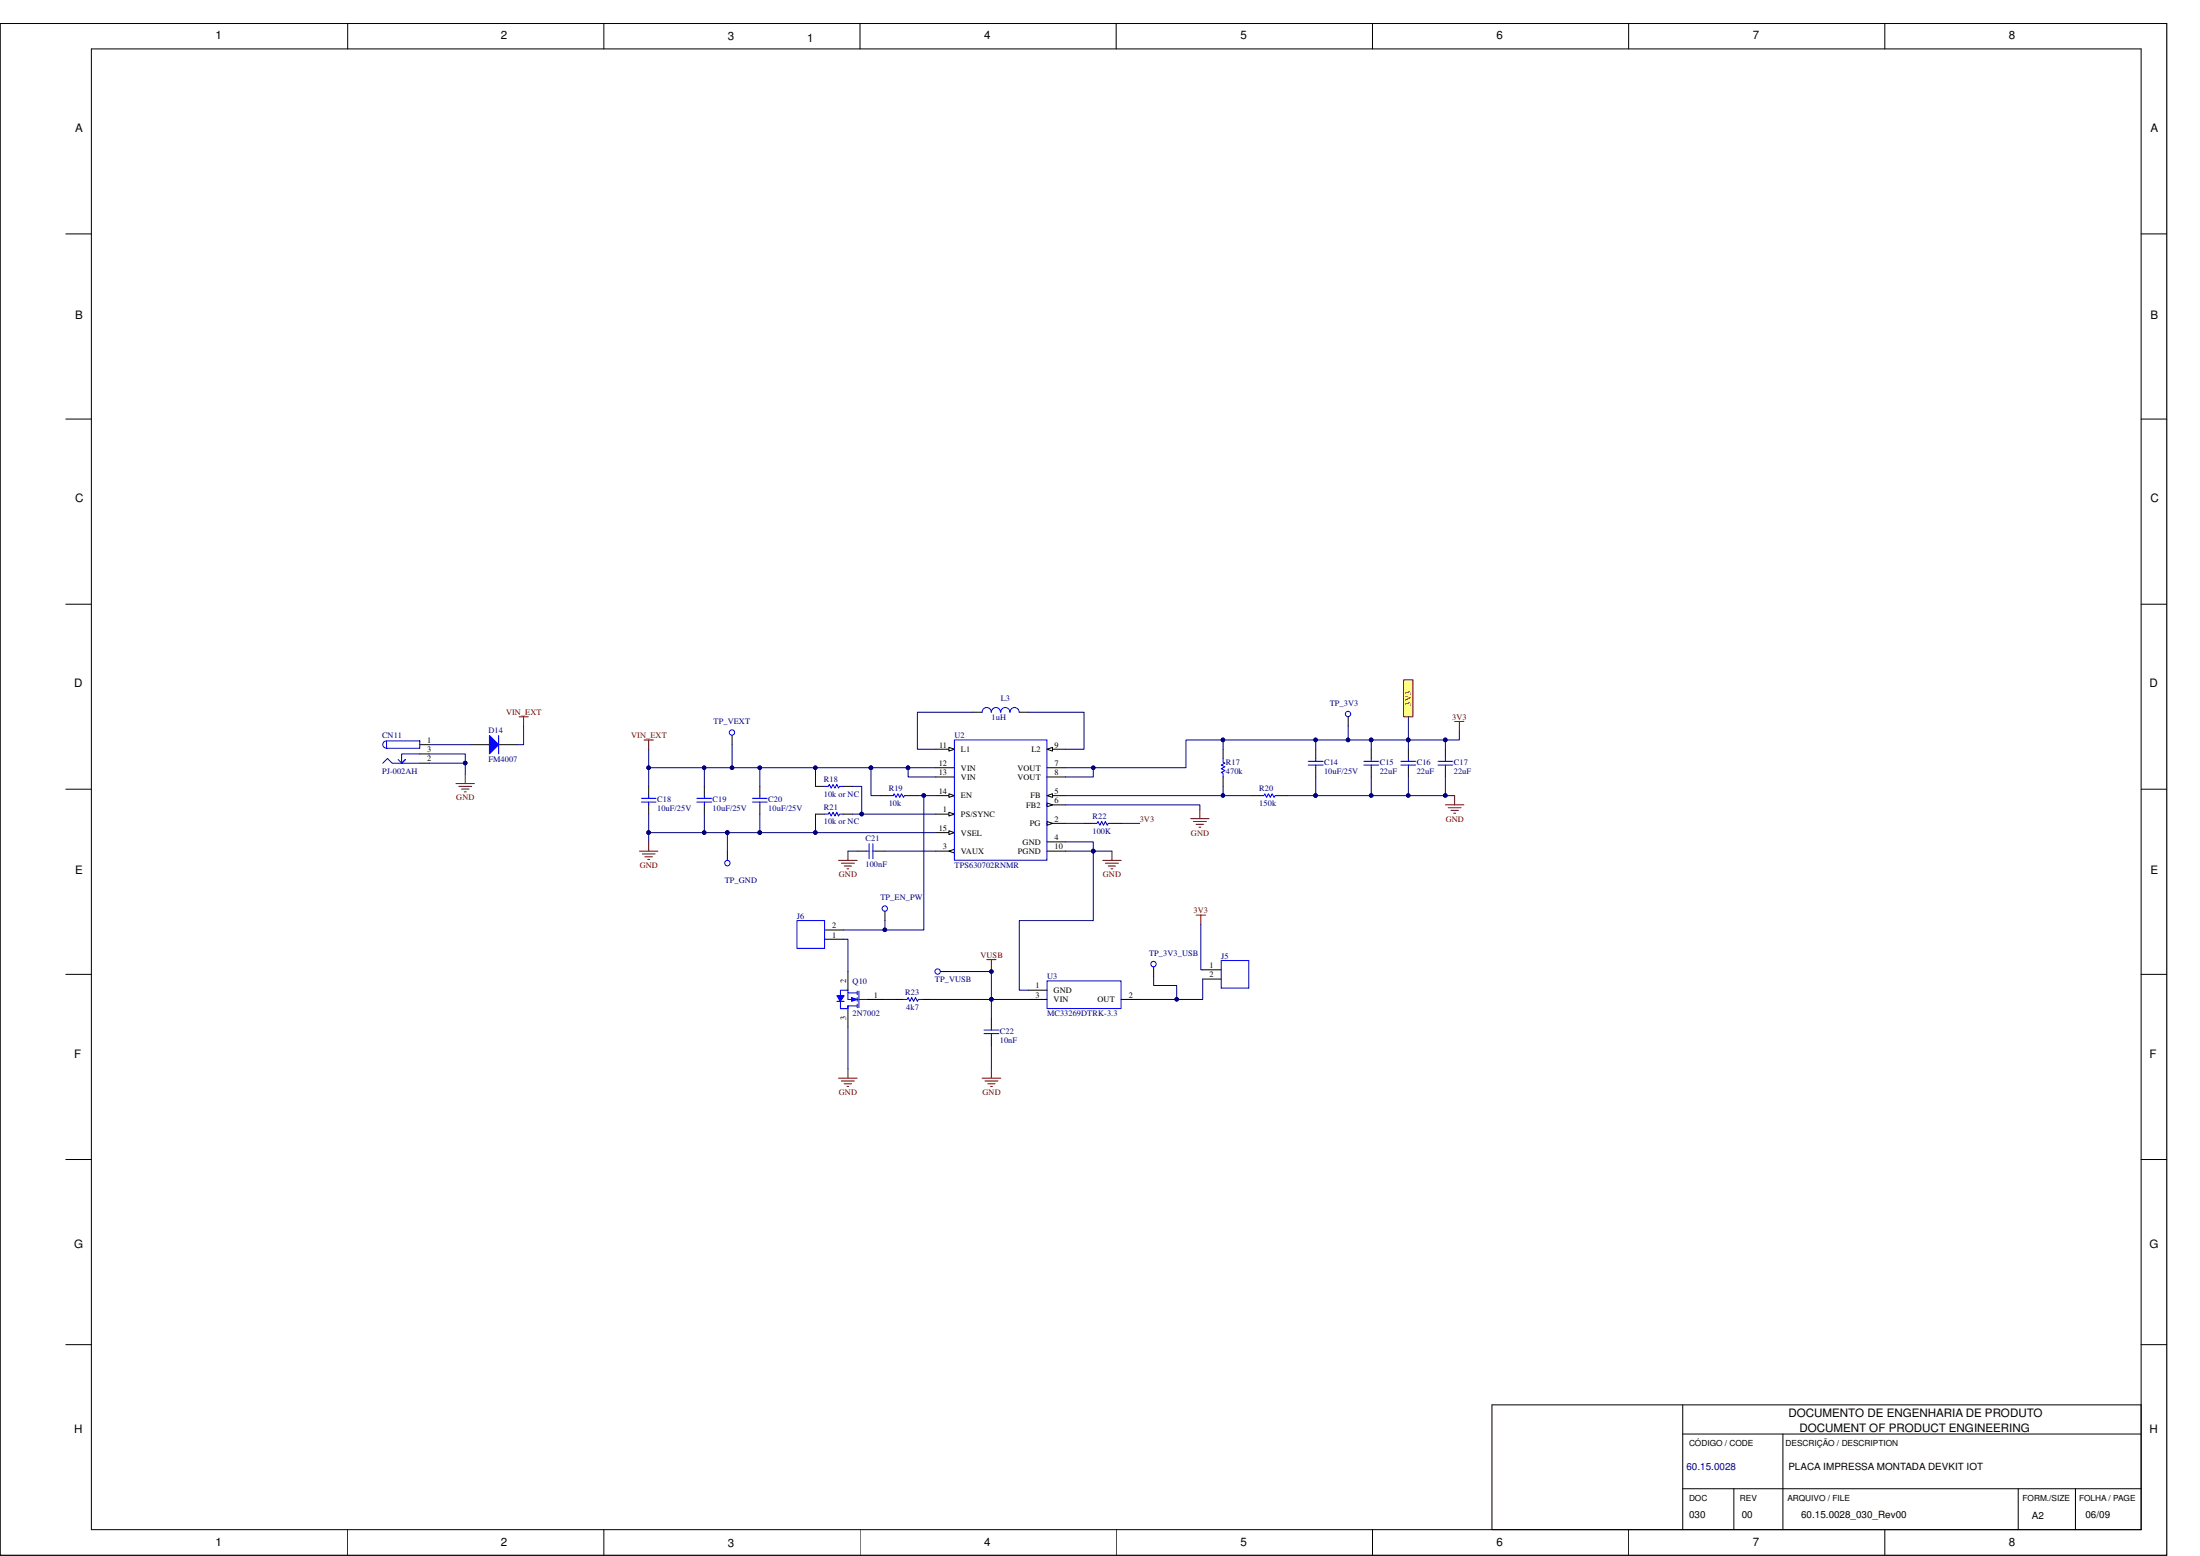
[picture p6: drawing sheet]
<svg xmlns="http://www.w3.org/2000/svg" width="594mm" height="420mm" viewBox="0 0 594 420" stroke-linecap="round" stroke-linejoin="round" font-family="sans-serif">
<g fill="none" stroke="#000" stroke-width=".27">
<path d="M.1 6.3h585v413.6h-585zM24.7 13.2h553.5v399.8h-553.5zM93.9 6.3v6.9M163.1 6.3v6.9M232.2 6.3v6.9M301.4 6.3v6.9M370.6 6.3v6.9M439.8 6.3v6.9M509 6.3v6.9M17.8 63.2h6.9M578.2 63.2h6.9M17.8 113.2h6.9"/>
<path d="M578.2 113.2h6.9M17.8 163.2h6.9M578.2 163.2h6.9M262.7 192.3h2.5M275.2 192.3h2.5M17.8 213.1h6.9M220.2 212.3h2.5M227.7 212.3h2.5M237.7 214.8h2.5M245.2 214.8h2.5M252.7 214.8h5M330.3 202.3v2.5"/>
<path d="M330.3 209.8v2.5M337.8 214.8h2.5M345.3 214.8h2.5M355.3 202.3v2.5M355.3 207.3v2.5M370.3 202.3v2.5M370.3 207.3v2.5M380.3 202.3v2.5M380.3 207.3v2.5M390.3 202.3v2.5M390.3 207.3v2.5M578.2 213.1h6.9"/>
<path d="M17.8 263.1h6.9M578.2 263.1h6.9M17.8 313.1h6.9M578.2 313.1h6.9M17.8 363.1h6.9M454.4 379.3v33.7M578.2 363.1h6.9M578.2 379.3h-175.3v33.7M454.4 387.2h123.8M481.4 387.2v25.8M93.9 413v7M163.1 413v7"/>
<path d="M232.2 413v7M301.4 413v7M370.6 413v7M439.8 413v7M454.4 402h123.8M468.2 402v11M509 413v7M545 402v11M560.4 402v11"/>
</g>
<g fill="none" stroke="#00f" stroke-width=".27">
<path d="M265.2 192.3a1.23 1.23 0 0 1 1.2-1.3 1.23 1.23 0 0 1 1.3 1.3M267.7 192.3a1.23 1.23 0 0 1 1.2-1.3 1.23 1.23 0 0 1 1.3 1.3M270.2 192.3a1.23 1.23 0 0 1 1.3-1.2 1.23 1.23 0 0 1 1.2 1.2 1.25 1.25 0 0 1 1.3-1.2 1.25 1.25 0 0 1 1.2 1.2M222.7 212.3h1l.2-.5 .5 1 .6-1 .5 1 .5-1 .4 1 .3-.5h1M240.2 214.8h1l.3-.5 .5 1 .5-1 .4 1 .6-1 .5 1 .2-.5h1M330.3 204.8v1l.5 .3-1 .5 1 .5-1 .5 1 .5-1 .5 .5 .2v1M340.3 214.8h1l.2-.5 .5 1 .5-1 .5 1 .5-1 .5 1 .3-.5h1M353.3 205.6h4M353.3 206.6h4M355.3 204.8v.8M355.3 206.6v.7M368.3 205.6h4"/>
<path d="M368.3 206.6h4M370.3 204.8v.8M370.3 206.6v.7M378.3 205.6h4M378.3 206.6h4M380.3 204.8v.8M380.3 206.6v.7M388.3 205.6h4M388.3 206.6h4M390.3 204.8v.8M390.3 206.6v.7"/>
</g>
<path d="M173.9 199.8h2.5M175.2 199.8v2.5" fill="none" stroke="#800000" stroke-width=".27"/>
<path d="M256.2 214.3l1.5 .5-1.5 .5z" fill="#fff"/>
<path d="M256.2 214.3l1.5 .5-1.5 .5zM282.7 214.8h5" fill="none" stroke="#000" stroke-width=".27"/>
<path d="M282.7 214.8l1.5-.5v1z" fill="#fff"/>
<path d="M252.7 202.3h5M282.7 214.8l1.5-.5v1zM282.7 227.3h5" fill="none" stroke="#000" stroke-width=".27"/>
<path d="M256.2 201.8l1.5 .5-1.5 .5z" fill="#fff"/>
<path d="M256.2 201.8l1.5 .5-1.5 .5zM282.7 202.3h5" fill="none" stroke="#000" stroke-width=".27"/>
<path d="M282.7 202.3l1.5-.5v1z" fill="#fff"/>
<path d="M252.7 219.8h5M282.7 202.3l1.5-.5v1z" fill="none" stroke="#000" stroke-width=".27"/>
<path d="M256.2 219.3l1.5 .5-1.5 .5z" fill="#fff"/>
<path d="M256.2 219.3l1.5 .5-1.5 .5zM282.7 222.3h5" fill="none" stroke="#000" stroke-width=".27"/>
<path d="M282.7 221.8l1.5 .5-1.5 .5z" fill="#fff"/>
<path d="M252.7 207.3h5M252.7 209.8h5M282.7 207.3h5M282.7 209.8h5M252.7 229.8h5M282.7 221.8l1.5 .5-1.5 .5zM282.7 229.8h5" fill="none" stroke="#000" stroke-width=".27"/>
<path d="M256.2 229.8l1.5-.5v1z" fill="#fff"/>
<path d="M252.7 224.8h5M256.2 229.8l1.5-.5v1z" fill="none" stroke="#000" stroke-width=".27"/>
<path d="M256.2 224.3l1.5 .5-1.5 .5z" fill="#fff"/>
<path d="M282.7 217.3h5M256.2 224.3l1.5 .5-1.5 .5z" fill="none" stroke="#000" stroke-width=".27"/>
<path d="M282.7 216.8l1.5 .5-1.5 .5z" fill="#fff"/>
<g fill="none" stroke="#000" stroke-width=".27">
<path d="M113.4 201.1h2.5M113.4 206.1h2.5M113.4 203.6h2.5M175.2 212.3v2.5M175.2 217.3v2.5M190.2 212.3v2.5M190.2 217.3v2.5M205.2 212.3v2.5M205.2 217.3v2.5M220.2 219.8h2.5M227.7 219.8h2.5M282.7 216.8l1.5 .5-1.5 .5z"/>
<path d="M231.5 229.8h2.5M236.5 229.8h2.5M292.7 222.3h2.5M300.3 222.3h2.5M229 262.3v5.1M229 272.4v5M234 269.9h5M267.7 274.9v2.5M267.7 279.9v2.5"/>
</g>
<g fill="none" stroke="#00f" stroke-width=".27">
<path d="M257.7 199.8h25v32.5h-25zM103.4 206.1l1.2-1.3 1.3 1.3h7.5M104.4 200.1h9v2h-9zM104.4 200.1a.97 .97 0 0 0-1 .9 .97 .97 0 0 0 1 1M107.5 205.1l1 1M108.5 206.1l1-1-1 1M113.4 203.6h-4.9v2.4M173.2 215.6h4M173.2 216.6h4M175.2 214.8v.8M175.2 216.6v.7M188.2 215.6h4"/>
<path d="M188.2 216.6h4M190.2 214.8v.8M190.2 216.6v.7M203.2 215.6h4M203.2 216.6h4M205.2 214.8v.8M205.2 216.6v.7M222.7 219.8h1l.2-.5 .5 1 .6-1 .5 1 .5-1 .4 1 .3-.5h1M234 229.8h.7M234.7 227.8v4.1M235.7 227.8v4.1M235.7 229.8h.8"/>
<path d="M295.2 222.3h1l.3-.5 .5 1 .5-1 .5 1 .5-1 .5 1 .2-.5h1.1M226 270.4h2M229 267.4h-2.1v5h2.1v-.8h2.5M229 269.9h2.5M229 268.1h2.5M231.5 267.6v1M231.5 269.4v1M231.5 271.1v1M231.9 269.9h2.1M231.9 267.6v4.5M265.7 279.1h4M265.7 278.1h4"/>
<path d="M267.7 277.4v.7M267.7 279.1v.8"/>
</g>
<g fill="none" stroke="#800000" stroke-width=".27">
<path d="M140.2 193.5h2.5M141.4 193.5v2.5M123.1 211.6h5M123.9 212.3h3.5M124.6 213.1h2.1M125.4 213.8h.5M125.6 209.1v2.5M324 218.6v2.5M390.3 217.3h5M391.1 218.1h3.4M391.8 218.8h2M392.6 219.6h.5"/>
<path d="M392.8 214.8v2.5M172.7 229.8h5M173.4 230.6h3.5M174.2 231.4h2M174.9 232.1h.5M175.2 227.3v2.5M226.4 232.3h5.1M227.2 233.1h3.5M228 233.8h1.9M228.7 234.6h.5M229 229.8v2.5M297.8 232.3h5"/>
<path d="M298.5 233.1h3.5M299.2 233.8h2M300 234.6h.5M300.3 229.8v2.5M321.5 221.1h5M322.3 221.8h3.4M323 222.6h2M323.8 223.4h.5M323 247.1h2.5M324.3 247.1v2.5M226.4 291.1h5.1M227.2 291.9h3.5"/>
<path d="M228 292.7h1.9M228.7 293.4h.5M229 288.6v2.5M265.2 291.1h5M266 291.9h3.5M266.7 292.7h2M267.5 293.4h.5M267.7 288.6v2.5"/>
</g>
<path d="M226 268.9h2l-1.1 1.5z" fill="#00f"/>
<path d="M226 268.9h2l-1.1 1.5zM229 267.4v2.5" fill="none" stroke="#00f" stroke-width=".27"/>
<path d="M229.9 269.4l1.6 .5-1.6 .5z" fill="#00f"/>
<path d="M229.9 269.4l1.6 .5-1.6 .5z" fill="none" stroke="#00f" stroke-width=".27"/>
<path d="M392.8 194.8h2.5M394.1 194.8v2.5" fill="none" stroke="#800000" stroke-width=".27"/>
<path d="M379 183.6h2.5v9.9h-2.5z" fill-rule="evenodd" fill="#ffff80"/>
<path d="M379 183.6h2.5v9.9h-2.5z" fill="none" stroke="#800000" stroke-width=".27"/>
<path d="M127.1 201.1h5.1M134.7 201.1h5M222.7 251.1h5M222.7 253.6h5M241.5 269.9h2.5M249 269.9h2.5M324.8 264.4h5M324.8 261.9h5" fill="none" stroke="#000" stroke-width=".27"/>
<path d="M215.2 248.6h7.5v7.5h-7.5zM329.8 259.4h7.4v7.4h-7.4zM244 269.9h1l.2-.5 .5 1 .5-1 .5 1 .5-1 .5 1 .3-.5h1" fill="none" stroke="#00f" stroke-width=".27"/>
<path d="M132.2 198.6l2.5 2.5-2.5 2.5z" fill="#00f"/>
<g fill="none" stroke="#00f" stroke-width=".27">
<path d="M132.2 198.6l2.5 2.5-2.5 2.5zM134.7 198.6v5"/>
<circle cx="197.6" cy="197.8" r=".72"/>
<circle cx="364" cy="192.8" r=".72"/>
<circle cx="196.4" cy="233.1" r=".73"/>
<circle cx="238.9" cy="245.3" r=".72"/>
<circle cx="253.2" cy="262.3" r=".72"/>
<circle cx="311.5" cy="260.3" r=".73"/>
</g>
<path d="M266.5 259.1h2.5M267.7 259.1v2.5" fill="none" stroke="#800000" stroke-width=".27"/>
<path d="M197.7 198.6v2.5M364.1 193.5v2.5M196.4 229.8v2.5M239 246.1v2.5M254 262.3h2.5M311.5 261.1v2.5" fill="none" stroke="#000" stroke-width=".27"/>
<path d="M380.3 193.5v6.3" fill="none" stroke="#000080" stroke-width=".27"/>
<circle cx="380.3" cy="199.8" r=".48" fill="#000080"/>
<g fill="none" stroke="#000080" stroke-width=".27">
<path d="M115.9 206.1h9.7"/>
<circle cx="380.3" cy="199.8" r=".48"/>
</g>
<circle cx="125.6" cy="206" r=".48" fill="#000080"/>
<g fill="none" stroke="#000080" stroke-width=".27">
<path d="M115.9 203.6h9.7v5.5"/>
<circle cx="125.6" cy="206" r=".48"/>
</g>
<circle cx="125.6" cy="206" r=".48" fill="#000080"/>
<g fill="none" stroke="#000080" stroke-width=".27">
<path d="M141.4 196v5.1h-1.7M115.9 201.1h11.2M175.2 219.8v5h15"/>
<circle cx="125.6" cy="206" r=".48"/>
</g>
<circle cx="190.1" cy="224.8" r=".48" fill="#000080"/>
<circle cx="190.1" cy="224.8" r=".48" fill="none" stroke="#000080" stroke-width=".27"/>
<circle cx="175.1" cy="224.8" r=".49" fill="#000080"/>
<g fill="none" stroke="#000080" stroke-width=".27">
<path d="M175.2 202.3v5h15v5"/>
<circle cx="175.1" cy="224.8" r=".49"/>
</g>
<circle cx="175.2" cy="207.3" r=".48" fill="#000080"/>
<circle cx="175.2" cy="207.3" r=".48" fill="none" stroke="#000080" stroke-width=".27"/>
<circle cx="190.2" cy="207.3" r=".46" fill="#000080"/>
<g fill="none" stroke="#000080" stroke-width=".27">
<path d="M190.2 219.8v5h15"/>
<circle cx="190.2" cy="207.3" r=".46"/>
</g>
<circle cx="205.2" cy="224.8" r=".49" fill="#000080"/>
<circle cx="205.2" cy="224.8" r=".49" fill="none" stroke="#000080" stroke-width=".27"/>
<circle cx="196.4" cy="224.8" r=".49" fill="#000080"/>
<circle cx="196.4" cy="224.8" r=".49" fill="none" stroke="#000080" stroke-width=".27"/>
<circle cx="190.1" cy="224.8" r=".48" fill="#000080"/>
<g fill="none" stroke="#000080" stroke-width=".27">
<path d="M190.2 207.3h15v5"/>
<circle cx="190.1" cy="224.8" r=".48"/>
</g>
<circle cx="205.2" cy="207.3" r=".48" fill="#000080"/>
<circle cx="205.2" cy="207.3" r=".48" fill="none" stroke="#000080" stroke-width=".27"/>
<circle cx="197.7" cy="207.3" r=".48" fill="#000080"/>
<circle cx="197.7" cy="207.3" r=".48" fill="none" stroke="#000080" stroke-width=".27"/>
<circle cx="190.2" cy="207.3" r=".46" fill="#000080"/>
<g fill="none" stroke="#000080" stroke-width=".27">
<path d="M205.2 219.8v5h15"/>
<circle cx="190.2" cy="207.3" r=".46"/>
</g>
<circle cx="220.2" cy="224.8" r=".48" fill="#000080"/>
<circle cx="220.2" cy="224.8" r=".48" fill="none" stroke="#000080" stroke-width=".27"/>
<circle cx="205.2" cy="224.8" r=".49" fill="#000080"/>
<g fill="none" stroke="#000080" stroke-width=".27">
<path d="M205.2 207.3h30"/>
<circle cx="205.2" cy="224.8" r=".49"/>
</g>
<circle cx="235.2" cy="207.3" r=".48" fill="#000080"/>
<circle cx="235.2" cy="207.3" r=".48" fill="none" stroke="#000080" stroke-width=".27"/>
<circle cx="220.2" cy="207.3" r=".46" fill="#000080"/>
<circle cx="220.2" cy="207.3" r=".46" fill="none" stroke="#000080" stroke-width=".27"/>
<circle cx="205.2" cy="207.3" r=".48" fill="#000080"/>
<g fill="none" stroke="#000080" stroke-width=".27">
<path d="M220.2 219.8v5h32.5"/>
<circle cx="205.2" cy="207.3" r=".48"/>
</g>
<circle cx="220.2" cy="224.8" r=".48" fill="#000080"/>
<g fill="none" stroke="#000080" stroke-width=".27">
<path d="M249.5 214.8v36.3h-21.8M227.7 253.6h1.3v8.7"/>
<circle cx="220.2" cy="224.8" r=".48"/>
</g>
<circle cx="239" cy="251.1" r=".48" fill="#000080"/>
<circle cx="239" cy="251.1" r=".48" fill="none" stroke="#000080" stroke-width=".27"/>
<circle cx="249.5" cy="214.8" r=".48" fill="#000080"/>
<g fill="none" stroke="#000080" stroke-width=".27">
<path d="M230.2 219.8h22.5M229 229.8h2.5"/>
<circle cx="249.5" cy="214.8" r=".48"/>
</g>
<circle cx="232.7" cy="219.8" r=".48" fill="#000080"/>
<g fill="none" stroke="#000080" stroke-width=".27">
<path d="M230.2 212.3h2.5v7.5"/>
<circle cx="232.7" cy="219.8" r=".48"/>
</g>
<circle cx="232.7" cy="219.8" r=".48" fill="#000080"/>
<g fill="none" stroke="#000080" stroke-width=".27">
<path d="M235.2 207.3v7.5h2.5"/>
<circle cx="232.7" cy="219.8" r=".48"/>
</g>
<circle cx="235.2" cy="207.3" r=".48" fill="#000080"/>
<g fill="none" stroke="#000080" stroke-width=".27">
<path d="M235.2 207.3h10"/>
<circle cx="235.2" cy="207.3" r=".48"/>
</g>
<circle cx="235.2" cy="207.3" r=".48" fill="#000080"/>
<circle cx="235.2" cy="207.3" r=".48" fill="none" stroke="#000080" stroke-width=".27"/>
<circle cx="245.2" cy="207.3" r=".46" fill="#000080"/>
<g fill="none" stroke="#000080" stroke-width=".27">
<path d="M245.2 207.3v2.5h7.5M239 229.8h13.7M239 269.9h2.5"/>
<circle cx="245.2" cy="207.3" r=".46"/>
</g>
<circle cx="245.2" cy="207.3" r=".46" fill="#000080"/>
<g fill="none" stroke="#000080" stroke-width=".27">
<path d="M245.2 207.3h7.5"/>
<circle cx="245.2" cy="207.3" r=".46"/>
</g>
<circle cx="245.2" cy="207.3" r=".46" fill="#000080"/>
<g fill="none" stroke="#000080" stroke-width=".27">
<path d="M247.7 214.8h5"/>
<circle cx="245.2" cy="207.3" r=".46"/>
</g>
<circle cx="249.5" cy="214.8" r=".48" fill="#000080"/>
<g fill="none" stroke="#000080" stroke-width=".27">
<path d="M262.7 192.3h-15v10h5M267.7 261.6v.7h-11.2"/>
<circle cx="249.5" cy="214.8" r=".48"/>
</g>
<circle cx="267.7" cy="262.3" r=".46" fill="#000080"/>
<g fill="none" stroke="#000080" stroke-width=".27">
<path d="M277.7 192.3h15v10h-5M287.7 229.8h7.5"/>
<circle cx="267.7" cy="262.3" r=".46"/>
</g>
<circle cx="295.2" cy="229.8" r=".48" fill="#000080"/>
<g fill="none" stroke="#000080" stroke-width=".27">
<path d="M287.7 227.3h7.5v2.5h5.1"/>
<circle cx="295.2" cy="229.8" r=".48"/>
</g>
<circle cx="295.2" cy="229.8" r=".48" fill="#000080"/>
<g fill="none" stroke="#000080" stroke-width=".27">
<path d="M287.7 217.3h36.3v1.3M330.3 212.3v2.5h-42.6M287.7 222.3h5"/>
<circle cx="295.2" cy="229.8" r=".48"/>
</g>
<circle cx="330.2" cy="214.8" r=".46" fill="#000080"/>
<g fill="none" stroke="#000080" stroke-width=".27">
<path d="M295.2 207.3v2.5h-7.5"/>
<circle cx="330.2" cy="214.8" r=".46"/>
</g>
<circle cx="295.2" cy="207.3" r=".46" fill="#000080"/>
<g fill="none" stroke="#000080" stroke-width=".27">
<path d="M330.3 202.3v-2.5h-10.1v7.5h-32.5"/>
<circle cx="295.2" cy="207.3" r=".46"/>
</g>
<circle cx="295.2" cy="207.3" r=".46" fill="#000080"/>
<circle cx="295.2" cy="207.3" r=".46" fill="none" stroke="#000080" stroke-width=".27"/>
<circle cx="330.2" cy="199.8" r=".48" fill="#000080"/>
<g fill="none" stroke="#000080" stroke-width=".27">
<path d="M302.8 222.3h5M311.5 263.6v2.5h6.2v3.8"/>
<circle cx="330.2" cy="199.8" r=".48"/>
</g>
<circle cx="317.7" cy="269.8" r=".46" fill="#000080"/>
<g fill="none" stroke="#000080" stroke-width=".27">
<path d="M330.3 214.8h7.5M324.3 249.6v12.3h.5"/>
<circle cx="317.7" cy="269.8" r=".46"/>
</g>
<circle cx="330.2" cy="214.8" r=".46" fill="#000080"/>
<g fill="none" stroke="#000080" stroke-width=".27">
<path d="M330.3 199.8h25v2.5"/>
<circle cx="330.2" cy="214.8" r=".46"/>
</g>
<circle cx="330.2" cy="199.8" r=".48" fill="#000080"/>
<circle cx="330.2" cy="199.8" r=".48" fill="none" stroke="#000080" stroke-width=".27"/>
<circle cx="355.2" cy="199.8" r=".48" fill="#000080"/>
<g fill="none" stroke="#000080" stroke-width=".27">
<path d="M347.8 214.8h7.5"/>
<circle cx="355.2" cy="199.8" r=".48"/>
</g>
<circle cx="355.3" cy="214.8" r=".46" fill="#000080"/>
<g fill="none" stroke="#000080" stroke-width=".27">
<path d="M390.3 209.8v5h-35"/>
<circle cx="355.3" cy="214.8" r=".46"/>
</g>
<circle cx="355.3" cy="214.8" r=".46" fill="#000080"/>
<circle cx="355.3" cy="214.8" r=".46" fill="none" stroke="#000080" stroke-width=".27"/>
<circle cx="370.3" cy="214.8" r=".48" fill="#000080"/>
<circle cx="370.3" cy="214.8" r=".48" fill="none" stroke="#000080" stroke-width=".27"/>
<circle cx="380.3" cy="214.8" r=".46" fill="#000080"/>
<circle cx="380.3" cy="214.8" r=".46" fill="none" stroke="#000080" stroke-width=".27"/>
<circle cx="390.3" cy="214.8" r=".48" fill="#000080"/>
<g fill="none" stroke="#000080" stroke-width=".27">
<path d="M394.1 197.3v2.5h-38.8"/>
<circle cx="390.3" cy="214.8" r=".48"/>
</g>
<circle cx="355.2" cy="199.8" r=".48" fill="#000080"/>
<circle cx="355.2" cy="199.8" r=".48" fill="none" stroke="#000080" stroke-width=".27"/>
<circle cx="364" cy="199.8" r=".48" fill="#000080"/>
<circle cx="364" cy="199.8" r=".48" fill="none" stroke="#000080" stroke-width=".27"/>
<circle cx="370.3" cy="199.8" r=".49" fill="#000080"/>
<circle cx="370.3" cy="199.8" r=".49" fill="none" stroke="#000080" stroke-width=".27"/>
<circle cx="380.3" cy="199.8" r=".48" fill="#000080"/>
<circle cx="380.3" cy="199.8" r=".48" fill="none" stroke="#000080" stroke-width=".27"/>
<circle cx="390.3" cy="199.8" r=".49" fill="#000080"/>
<g fill="none" stroke="#000080" stroke-width=".27">
<path d="M390.3 214.8h2.5"/>
<circle cx="390.3" cy="199.8" r=".49"/>
</g>
<circle cx="390.3" cy="214.8" r=".48" fill="#000080"/>
<g fill="none" stroke="#000080" stroke-width=".27">
<path d="M175.2 224.8v2.5"/>
<circle cx="390.3" cy="214.8" r=".48"/>
</g>
<circle cx="175.1" cy="224.8" r=".49" fill="#000080"/>
<g fill="none" stroke="#000080" stroke-width=".27">
<path d="M175.2 207.3v5"/>
<circle cx="175.1" cy="224.8" r=".49"/>
</g>
<circle cx="175.2" cy="207.3" r=".48" fill="#000080"/>
<g fill="none" stroke="#000080" stroke-width=".27">
<path d="M196.4 224.8v5"/>
<circle cx="175.2" cy="207.3" r=".48"/>
</g>
<circle cx="196.4" cy="224.8" r=".49" fill="#000080"/>
<g fill="none" stroke="#000080" stroke-width=".27">
<path d="M197.7 201.1v6.2"/>
<circle cx="196.4" cy="224.8" r=".49"/>
</g>
<circle cx="197.7" cy="207.3" r=".48" fill="#000080"/>
<g fill="none" stroke="#000080" stroke-width=".27">
<path d="M220.2 207.3v5"/>
<circle cx="197.7" cy="207.3" r=".48"/>
</g>
<circle cx="220.2" cy="207.3" r=".46" fill="#000080"/>
<g fill="none" stroke="#000080" stroke-width=".27">
<path d="M239 248.6v2.5M229 277.4v11.2"/>
<circle cx="220.2" cy="207.3" r=".46"/>
</g>
<circle cx="239" cy="251.1" r=".48" fill="#000080"/>
<g fill="none" stroke="#000080" stroke-width=".27">
<path d="M267.7 269.9v5M267.7 282.4v6.2"/>
<circle cx="239" cy="251.1" r=".48"/>
</g>
<circle cx="267.7" cy="269.8" r=".46" fill="#000080"/>
<g fill="none" stroke="#000080" stroke-width=".27">
<path d="M267.7 262.3v7.6"/>
<circle cx="267.7" cy="269.8" r=".46"/>
</g>
<circle cx="267.7" cy="269.8" r=".46" fill="#000080"/>
<circle cx="267.7" cy="269.8" r=".46" fill="none" stroke="#000080" stroke-width=".27"/>
<circle cx="267.7" cy="262.3" r=".46" fill="#000080"/>
<g fill="none" stroke="#000080" stroke-width=".27">
<path d="M355.3 209.8v5"/>
<circle cx="267.7" cy="262.3" r=".46"/>
</g>
<circle cx="355.3" cy="214.8" r=".46" fill="#000080"/>
<g fill="none" stroke="#000080" stroke-width=".27">
<path d="M364.1 196v3.8"/>
<circle cx="355.3" cy="214.8" r=".46"/>
</g>
<circle cx="364" cy="199.8" r=".48" fill="#000080"/>
<g fill="none" stroke="#000080" stroke-width=".27">
<path d="M370.3 209.8v5"/>
<circle cx="364" cy="199.8" r=".48"/>
</g>
<circle cx="370.3" cy="214.8" r=".48" fill="#000080"/>
<g fill="none" stroke="#000080" stroke-width=".27">
<path d="M370.3 199.8v2.5"/>
<circle cx="370.3" cy="214.8" r=".48"/>
</g>
<circle cx="370.3" cy="199.8" r=".49" fill="#000080"/>
<g fill="none" stroke="#000080" stroke-width=".27">
<path d="M380.3 209.8v5"/>
<circle cx="370.3" cy="199.8" r=".49"/>
</g>
<circle cx="380.3" cy="214.8" r=".46" fill="#000080"/>
<g fill="none" stroke="#000080" stroke-width=".27">
<path d="M380.3 199.8v2.5"/>
<circle cx="380.3" cy="214.8" r=".46"/>
</g>
<circle cx="380.3" cy="199.8" r=".48" fill="#000080"/>
<g fill="none" stroke="#000080" stroke-width=".27">
<path d="M390.3 199.8v2.5"/>
<circle cx="380.3" cy="199.8" r=".48"/>
</g>
<circle cx="390.3" cy="199.8" r=".49" fill="#000080"/>
<g fill="none" stroke="#000080" stroke-width=".27">
<path d="M324.8 264.4v5.5h-17"/>
<circle cx="390.3" cy="199.8" r=".49"/>
</g>
<circle cx="317.7" cy="269.8" r=".46" fill="#000080"/>
<g fill="none" stroke="#000080" stroke-width=".27">
<path d="M251.5 269.9h26.2"/>
<circle cx="317.7" cy="269.8" r=".46"/>
</g>
<circle cx="267.7" cy="269.8" r=".46" fill="#000080"/>
<g fill="none" stroke="#000080" stroke-width=".27">
<path d="M295.2 229.8v18.8h-20v18.8h2.5"/>
<circle cx="267.7" cy="269.8" r=".46"/>
</g>
<circle cx="295.2" cy="229.8" r=".48" fill="#000080"/>
<circle cx="295.2" cy="229.8" r=".48" fill="none" stroke="#000080" stroke-width=".27"/>
<path d="M282.7 264.9h20v7.4h-20z" fill="none" stroke="#00f" stroke-width=".27"/>
<path d="M277.7 269.9h5M277.7 267.4h5M302.8 269.9h5" fill="none" stroke="#000" stroke-width=".27"/>
<g font-size="3.1">
<text x="58.2" y="10.6">1</text>
<text x="135.2" y="10.6">2</text>
<text x="196.5" y="10.8">3</text>
<text x="218" y="11.3">1</text>
<text x="265.8" y="10.6">4</text>
<text x="334.9" y="10.6">5</text>
<text x="404.1" y="10.6">6</text>
<text x="473.3" y="10.6">7</text>
<text x="542.5" y="10.6">8</text>
<text x="20.3" y="35.7">A</text>
<text x="580.7" y="35.7">A</text>
<text x="20.3" y="86.2">B</text>
<text x="580.7" y="86.2">B</text>
<text x="20.3" y="135.7">C</text>
<text x="580.7" y="135.7">C</text>
<text x="20" y="185.6">D</text>
<text x="580.4" y="185.6">D</text>
<text x="20.3" y="236.1">E</text>
<text x="580.7" y="236.1">E</text>
<text x="20" y="285.6">F</text>
<text x="580.4" y="285.6">F</text>
<text x="20" y="337.1">G</text>
<text x="580.4" y="337.1">G</text>
<text x="483" y="382.7">DOCUMENTO DE ENGENHARIA DE PRODUTO</text>
<text x="20" y="387.1">H</text>
<text x="485.9" y="386.6">DOCUMENT OF PRODUCT ENGINEERING</text>
<text x="580.4" y="387.1">H</text>
<text x="58.2" y="417.4">1</text>
<text x="135.2" y="417.4">2</text>
<text x="196.5" y="417.6">3</text>
<text x="265.8" y="417.4">4</text>
<text x="334.9" y="417.4">5</text>
<text x="404.1" y="417.4">6</text>
<text x="473.3" y="417.4">7</text>
<text x="542.5" y="417.4">8</text>
</g>
<text font-size="2.7" fill="#000080" x="455.4" y="396.9">60.15.0028</text>
<g font-size="2.7">
<text x="482.9" y="396.9">PLACA IMPRESSA MONTADA DEVKIT IOT</text>
<text x="456.1" y="410">030</text>
<text x="470.4" y="410">00</text>
<text x="486.4" y="410">60.15.0028_030_Rev00</text>
<text x="548.7" y="410.1">A2</text>
<text x="563.2" y="410">06/09</text>
</g>
<g font-size="2.2" fill="#000080">
<text x="270.2" y="189.4">L3</text>
<text x="359.1" y="190.6">TP_3V3</text>
<text x="131.9" y="197.9">D14</text>
<text x="192.7" y="195.6">TP_VEXT</text>
<text x="267.8" y="194.4">1uH</text>
<text x="103.2" y="199.3">CN11</text>
<text x="257.8" y="199.3">U2</text>
<text x="103.2" y="208.9">PJ-002AH</text>
<text x="131.9" y="205.9">FM4007</text>
<text x="331" y="209.1">470k</text>
<text x="331" y="206.6">R17</text>
<text x="357.5" y="209.1">10uF/25V</text>
<text x="357.5" y="206.6">C14</text>
<text x="372.6" y="209.1">22uF</text>
<text x="372.6" y="206.6">C15</text>
<text x="382.6" y="209.1">22uF</text>
<text x="382.6" y="206.6">C16</text>
<text x="392.6" y="209.1">22uF</text>
<text x="392.6" y="206.6">C17</text>
<text x="222.5" y="211.1">R18</text>
<text x="222.5" y="215.1">10k or NC</text>
<text x="240" y="213.6">R19</text>
<text x="340.1" y="213.6">R20</text>
<text x="177.5" y="219.1">10uF/25V</text>
<text x="177.5" y="216.6">C18</text>
<text x="192.4" y="219.1">10uF/25V</text>
<text x="192.4" y="216.6">C19</text>
<text x="207.5" y="219.1">10uF/25V</text>
<text x="207.5" y="216.6">C20</text>
<text x="222.5" y="218.6">R21</text>
<text x="240" y="217.6">10k</text>
<text x="295" y="221.1">R22</text>
<text x="340.1" y="217.6">150k</text>
<text x="222.5" y="222.6">10k or NC</text>
<text x="233.7" y="227.1">C21</text>
<text x="295" y="225.1">100K</text>
<text x="195.7" y="238.4">TP_GND</text>
<text x="233.7" y="234.1">100nF</text>
<text x="257.8" y="234.4">TPS630702RNMR</text>
<text x="237.7" y="243.1">TP_EN_PW</text>
<text x="215.2" y="248.1">J6</text>
<text x="310.3" y="258.1">TP_3V3_USB</text>
<text x="329.8" y="258.9">J5</text>
<text x="230.2" y="265.6">Q10</text>
<text x="244.5" y="268.6">R23</text>
<text x="252.5" y="265.1">TP_VUSB</text>
<text x="282.7" y="264.4">U3</text>
<text x="230.2" y="274.4">2N7002</text>
<text x="244.7" y="272.7">4k7</text>
<text x="282.7" y="274.4">MC33269DTRK-3.3</text>
<text x="270" y="279.1">C22</text>
<text x="270" y="281.6">10nF</text>
</g>
<g font-size="2.2" fill="#800000">
<text x="381.1" y="190.5" transform="rotate(-90 381.1 190.5)">3V3</text>
<text x="136.6" y="193.1">VIN_EXT</text>
<text x="392.1" y="194.4">3V3</text>
<text x="170.4" y="199.3">VIN_EXT</text>
<text x="123.2" y="216.1">GND</text>
<text x="307.8" y="221.9">3V3</text>
<text x="390.4" y="221.9">GND</text>
<text x="321.6" y="225.6">GND</text>
<text x="172.8" y="234.4">GND</text>
<text x="226.5" y="236.9">GND</text>
<text x="297.8" y="236.9">GND</text>
<text x="322.3" y="246.6">3V3</text>
<text x="264.7" y="258.7">VUSB</text>
<text x="226.5" y="295.7">GND</text>
<text x="265.3" y="295.7">GND</text>
</g>
<g font-size="2.2">
<text x="115.4" y="200.6">1</text>
<text x="115.4" y="203.1">3</text>
<text x="253.6" y="201.8">11</text>
<text x="259.5" y="203.1">L1</text>
<text x="278.5" y="203.1">L2</text>
<text x="284.8" y="201.8">9</text>
<text x="115.4" y="205.6">2</text>
<text x="253.5" y="206.8">12</text>
<text x="253.5" y="209.3">13</text>
<text x="259.5" y="208.1">VIN</text>
<text x="274.7" y="208.1">VOUT</text>
<text x="284.8" y="206.8">7</text>
<text x="284.8" y="209.3">8</text>
<text x="253.5" y="214.4">14</text>
<text x="259.5" y="215.6">EN</text>
<text x="259.5" y="210.6">VIN</text>
<text x="274.7" y="210.6">VOUT</text>
<text x="278.3" y="215.6">FB</text>
<text x="284.8" y="214.4">5</text>
<text x="254.6" y="219.4">1</text>
<text x="259.5" y="220.6">PS/SYNC</text>
<text x="277.1" y="218.1">FB2</text>
<text x="284.8" y="221.9">2</text>
<text x="284.8" y="216.9">6</text>
<text x="253.5" y="224.4">15</text>
<text x="259.5" y="225.6">VSEL</text>
<text x="278.1" y="223.1">PG</text>
<text x="284.8" y="226.9">4</text>
<text x="254.6" y="229.4">3</text>
<text x="259.5" y="230.6">VAUX</text>
<text x="274.9" y="230.6">PGND</text>
<text x="276.1" y="228.1">GND</text>
<text x="284.8" y="229.4">10</text>
<text x="224.7" y="250.6">2</text>
<text x="224.7" y="253.2">1</text>
<text x="326.6" y="263.9">2</text>
<text x="326.6" y="261.4">1</text>
<text x="228.5" y="265.4" transform="rotate(-90 228.5 265.4)">2</text>
<text x="236" y="269.4">1</text>
<text x="279.6" y="269.4">3</text>
<text x="279.6" y="266.9">1</text>
<text x="284.5" y="268.1">GND</text>
<text x="304.8" y="269.4">2</text>
<text x="228.5" y="275.5" transform="rotate(-90 228.5 275.5)">3</text>
<text x="284.5" y="270.6">VIN</text>
<text x="296.4" y="270.6">OUT</text>
<text x="456.1" y="390.4">CÓDIGO / CODE</text>
<text x="482.2" y="390.4">DESCRIÇÃO / DESCRIPTION</text>
<text x="456.1" y="405.2">DOC</text>
<text x="469.9" y="405.2">REV</text>
<text x="482.7" y="405.2">ARQUIVO / FILE</text>
<text x="546.2" y="405.2">FORM./SIZE</text>
<text x="561.5" y="405.2">FOLHA / PAGE</text>
</g>
</svg>
